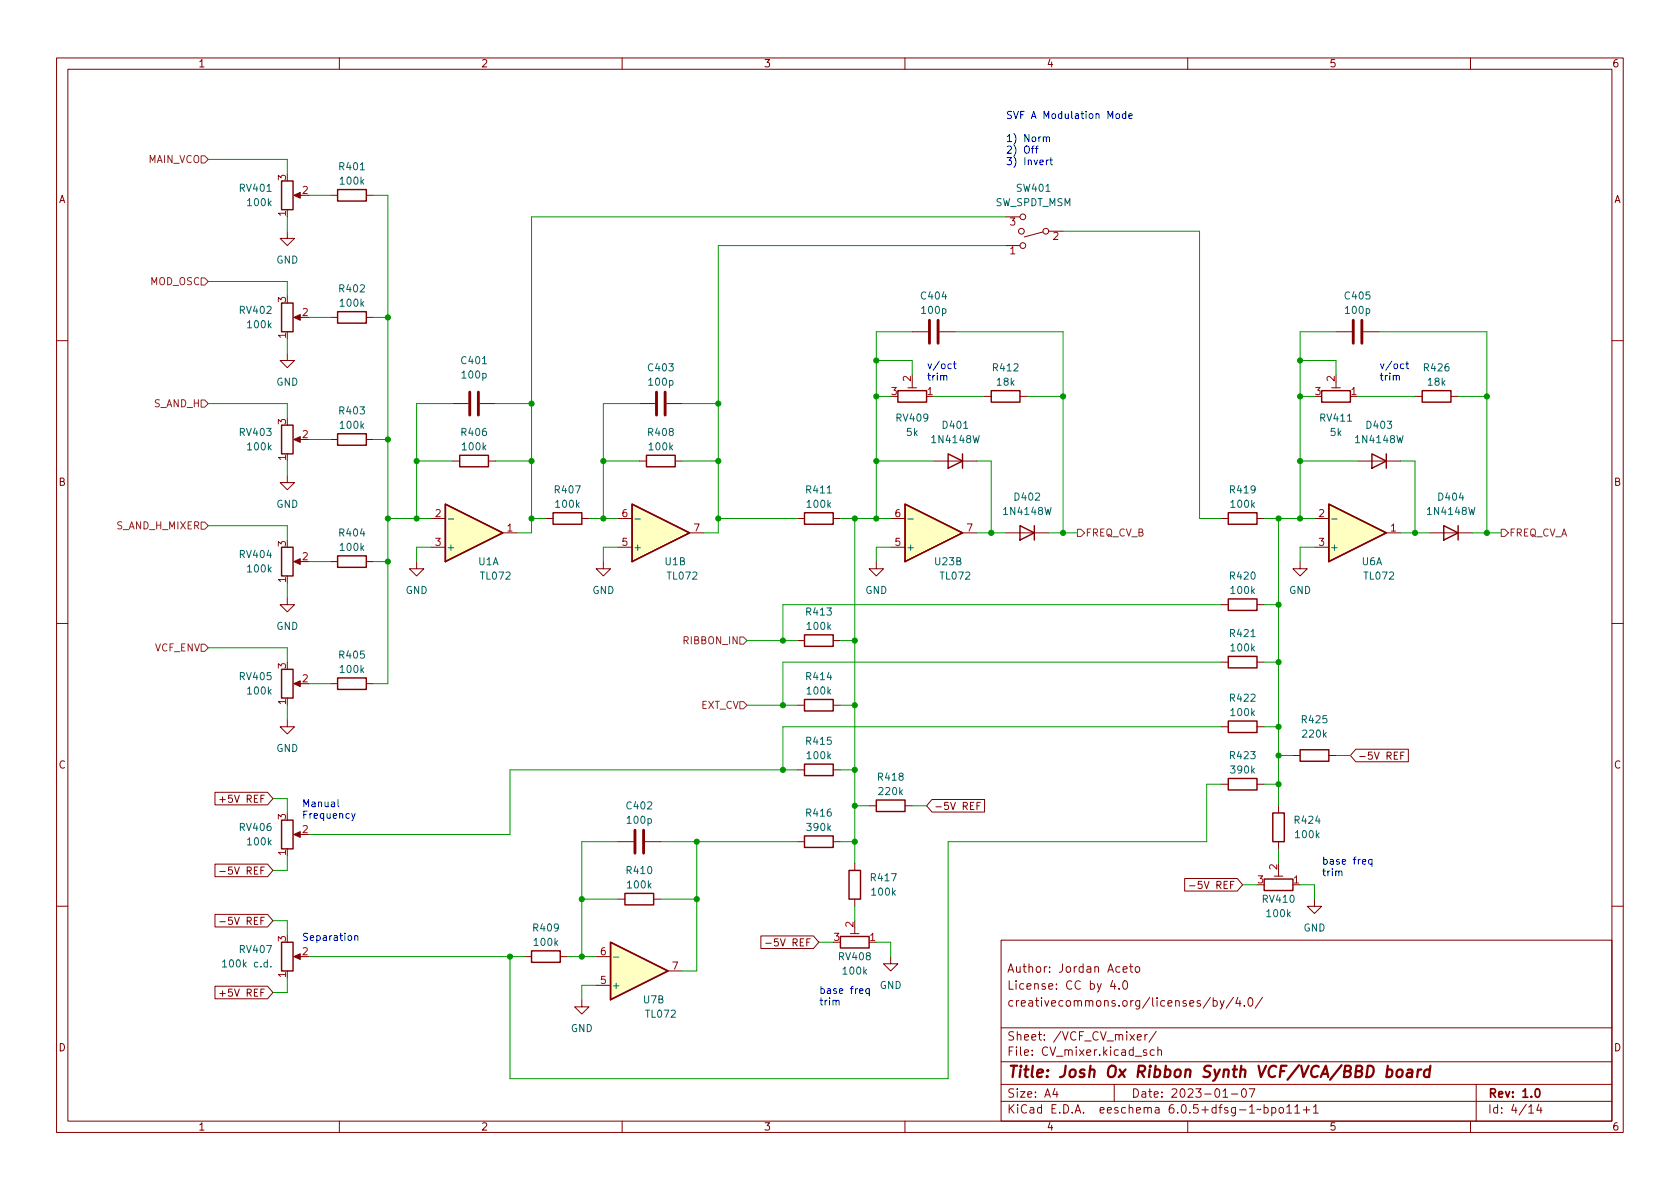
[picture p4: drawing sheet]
<svg xmlns="http://www.w3.org/2000/svg" width="297mm" height="210mm" viewBox="0 0 297 210" stroke-linecap="round" stroke-linejoin="round" font-family="sans-serif">
<g fill="none" stroke="#840000" stroke-width=".18">
<path d="M10 10.2h277v190.1h-277zM12 12.2h273v186.1h-273zM60 10.2v2M110 10.2v2M160 10.2v2M210 10.2v2M260 10.2v2M52.3 34.5h1M58.4 34.5h1.3M64.8 34.5h1.2M177.8 38.3h2.5M50.8 40.9v1.3h1.3l-1.3 1.2-1.3-1.2h1.3"/>
<path d="M52.3 56.1h1M58.4 56.1h1.3M64.8 56.1h1.2M161.3 58.7h2.8M166.1 58.7h2.8M177.8 43.4h2.5M184.4 41l-3.3 .9M185.4 40.9h2.6M236.2 58.7h2.8M241 58.7h2.8M10 60.2h2M50.8 62.5v1.2h1.3l-1.3 1.3-1.3-1.3h1.3"/>
<path d="M52.3 77.7h1M58.4 77.7h1.3M64.8 77.7h1.2M80 71.4h2.8M84.8 71.4h2.8M113 71.4h2.8M117.9 71.4h2.7M160.5 68.6h1.6M161.3 67.6v1M174 70.1h1.3M180.3 70.1h1.3M235.5 68.6h1.5"/>
<path d="M236.2 67.6v1M250.2 70.1h1.3M256.5 70.1h1.3M285 60.2h2M50.8 84.1v1.2h1.3l-1.3 1.3-1.3-1.3h1.3M52.3 99.3h1M58.4 99.3h1.3M64.8 99.3h1.2M73.7 99.3v1.3h1.2l-1.2 1.2-1.3-1.2h1.3M76.2 91.7h2.5M76.2 96.8h2.5M80 81.5h1.3"/>
<path d="M86.4 81.5h1.2M88.9 94.2h2.5M96.5 91.7h1.3M102.9 91.7h1.2M106.7 99.3v1.3h1.2l-1.2 1.2-1.3-1.2h1.3M109.2 91.7h2.6M109.2 96.8h2.6M113 81.5h1.3M119.4 81.5h1.2M121.9 94.2h2.6M141 91.7h1.2M147.3 91.7h1.3"/>
<path d="M154.9 99.3v1.3h1.3l-1.3 1.2-1.2-1.2h1.2M157.5 91.7h2.5M157.5 96.8h2.5M165.1 81.5h7.6M170.2 94.2h2.5M177.8 94.2h7.6M215.9 91.7h1.3M222.2 91.7h1.3M229.9 99.3v1.3h1.2l-1.2 1.2-1.3-1.2h1.3M232.4 91.7h2.5M232.4 96.8h2.5M240 81.5h7.6"/>
<path d="M245.1 94.2h2.5M252.7 94.2h7.6M10 110.2h2M50.8 105.7v1.2h1.3l-1.3 1.3-1.3-1.3h1.3M141 113.3h1.2M147.3 113.3h1.3M215.9 117.1h1.3M215.9 106.9h1.3M222.2 117.1h1.3M222.2 106.9h1.3M285 110.2h2M50.8 127.2v1.3h1.3l-1.3 1.3-1.3-1.3h1.3"/>
<path d="M52.3 120.9h1M58.4 120.9h1.3M64.8 120.9h1.2M141 136.1h1.2M141 124.7h1.2M147.3 136.1h1.3M147.3 124.7h1.3M215.9 138.7h1.3M215.9 128.5h1.3M222.2 138.7h1.3M222.2 128.5h1.3M228.6 133.6h1.3"/>
<path d="M234.9 133.6h1.3M239.7 132.5h9.3v2.2h-9.3l-.9-1.1zM247.7 133.6h.4M248.3 133h-.6v1.3M38 152.8h9.3l1 1.1-1 1.1h-9.3zM38 140.1h9.3l1 1.1-1 1.1h-9.3zM38.9 154.1h.9M38.9 141.4h.9M52.3 147.6h1M109.2 159h1.3M109.2 148.8h2.8M114 148.8h2.8"/>
<path d="M115.6 159h1.2M141 148.8h1.2M147.3 148.8h1.3M151.1 152.6v1.3M151.1 159v1.3M153.7 142.5h1.2M160 142.5h1.3M164.8 141.4h9.3v2.2h-9.3l-1-1.1zM172.7 142.5h.5M173.3 141.9h-.6v1.3M209.5 155.3h9.3l.9 1.2-.9 1.1h-9.3zM210.3 156.6h1"/>
<path d="M225.3 154.9h1.5M226.1 142.5v1.3M226.1 148.8v1.3M226.1 153.9v1M232.4 159v1.3h-1.3l1.3 1.2 1.3-1.2h-1.3M10 160.2h2M38 174.4h9.3l1 1.1-1 1.1h-9.3zM38 161.7h9.3l1 1.1-1 1.1h-9.3zM38.9 175.7h.9M38.9 163h.9M52.3 169.2h1M92.7 169.2h1.3"/>
<path d="M99.1 169.2h1.2M102.9 176.8v1.2h1.2l-1.2 1.3-1.3-1.3h1.3M105.4 169.2h2.5M105.4 174.2h2.5M118.1 171.7h2.5M134.5 165.5h9.3l1 1.1-1 1.1h-9.3zM135.4 166.8h1M150.4 165.1h1.5M151.1 164.1v1M157.5 169.2v1.2h-1.3l1.3 1.3 1.2-1.3h-1.2M177 166.3h108v32h-108zM196.7 173.4l-.3 1h.9"/>
<path d="M197.1 173.9v1M197.9 174.8v.1M198.6 171.4l.7-.1-.1-.3-.4-.1-.2 .2v.8h.6M198.6 173.6l.3-.2a.81 .81 0 0 1 .5 .7 .81 .81 0 0 1-.3 .8h-.1a.81 .81 0 0 1-.4-1.3zM199.7 170.9h.6M199.9 170.4v1.3l.4 .2M200.9 171l.3-.1 .3 .3v.4l-.3 .3h-.3l-.2-.3v-.4zM214 176.4l-1.3 1.9M214.5 177l.4-.1 .3 .3v.4l-.1 .3h-.6M214.5 176.4v1.5M215.7 176.9l.4 1M216.4 176.9l-.5 1.4-.2 .1"/>
<path d="M218.1 176.4l-1.3 1.9M218.9 176.4l-.4 1h.9M219.2 176.9v1M220 177.8v.1M220.8 176.6l.2-.2a.81 .81 0 0 1 .6 .7 .81 .81 0 0 1-.3 .8h-.2a.81 .81 0 0 1-.3-1.3zM223.2 176.4l-1.3 1.9M285 160.2h2M60 198.3v2M110 198.3v2M160 198.3v2M177 194.8h108M177 191.8h108"/>
<path d="M177 187.8h108M177 181.8h108M186.5 192.5l-.4 1h1M186.9 193v1M197 191.8v3M201.1 183.4l.7-.1-.1-.3-.4-.1-.2 .2v.8h.6M202.4 182.9v1M202.7 185.7l-.3-.1-.3 .2 .1 .3 .5 .1v.4h-.6M202.9 182.9l-.3 .1-.2 .2M204.1 185.7l-.5-.1-.2 .3v.4l.1 .3h.6M204.4 182.4l-1.3 1.9M204.7 185.8l.2-.2 .4 .1 .1 .9"/>
<path d="M204.7 185.1v1.5M210 198.3v2M216.2 194h.9M217.7 193.5h1.2M219.7 192.6l.2-.1a.81 .81 0 0 1 .5 .7 .81 .81 0 0 1-.3 .8h-.1a.81 .81 0 0 1-.6-.6 .81 .81 0 0 1 .3-.8zM220.9 192.5h1l-.7 1.5M223.5 195.9l.4-.1 .3 .3v.4l-.1 .3h-.6M223.5 195.3v1.5M224.9 195.9l.4-.1 .3 .3v.4l-.2 .3h-.5M224.9 195.8v1.5M226.3 195.9l.3-.1 .3 .3v.4l-.3 .3h-.3l-.2-.3v-.4zM227.5 195.8l.4-.5v1.5"/>
<path d="M227.5 196.8h.9M228.9 195.8l.5-.5v1.5M228.9 196.8h.9M230.4 196.3h1.2M231 195.7v1.1M232.2 195.8l.4-.5v1.5M232.2 196.8h.9M260 198.3v2M261 191.8v6.5M270.3 195.8l.4-.5v1.5M270.3 196.8h.9M272.1 195.3l-.4 1h.9"/>
<path d="M272.4 195.8v1"/>
<circle cx="180.8" cy="38.3" r=".51"/>
<circle cx="180.6" cy="40.9" r=".51"/>
<circle cx="180.8" cy="43.4" r=".51"/>
<circle cx="184.9" cy="40.9" r=".51"/>
</g>
<path d="M271.6 192.6l.2-.1a.82 .82 0 0 1 .6 .7 .82 .82 0 0 1-.3 .8h-.2a.81 .81 0 0 1-.6-.6 .81 .81 0 0 1 .3-.8z" fill="none" stroke="#840000" stroke-width=".3"/>
<path d="M245.3 189.2l.2-.1 .5 .1 .2 .3-.1 .6a.66 .66 0 0 1-1 .3M245.4 188.5l-.3 2M247.1 189.3a.52 .52 0 0 1 .5-.2 .52 .52 0 0 1 .4 .4l-.1 .6a.55 .55 0 0 1-.5 .4 .55 .55 0 0 1-.5-.4zM248.9 189.2l.2-.1 .6 .1-.1 1.3M249.7 189.6l-.7 .1a.4 .4 0 0 0-.3 .3 .4 .4 0 0 0 .2 .5l.7-.1M250.7 189.1l-.1 1.4M251.3 189.1l-.4 .1-.2 .3M252.8 189.2a.66 .66 0 0 0-1 .3v.6l.1 .3 .2 .1 .6-.1M252.9 188.5l-.2 2" fill="none" stroke="#840000" stroke-width=".4"/>
<g fill="none" stroke="#840000" stroke-width=".25">
<path d="M49.8 32h2v5.1h-2zM59.7 33.5h5.1v2.1h-5.1zM49.8 53.6h2v5.1h-2zM59.7 55.1h5.1v2h-5.1zM49.8 75.2h2v5.1h-2zM59.7 76.7h5.1v2h-5.1zM158.7 69.1h5.1v2h-5.1zM175.3 69.1h5v2h-5zM233.7 69.1h5.1v2h-5.1zM251.5 69.1h5v2h-5zM49.8 96.8h2v5h-2zM59.7 98.3h5.1v2h-5.1z"/>
<path d="M78.7 89.1l10.2 5.1-10.2 5.1zM81.3 80.5h5.1v2h-5.1zM97.8 90.7h5.1v2h-5.1zM111.8 89.1l10.1 5.1-10.1 5.1zM114.3 80.5h5.1v2h-5.1zM142.2 90.7h5.1v2h-5.1zM160 89.1l10.2 5.1-10.2 5.1zM167.6 80.3l2.6 1.2-2.6 1.3zM170.2 80.3v2.5M180.3 93l2.6 1.2-2.6 1.3zM182.9 93v2.5M217.2 90.7h5v2h-5z"/>
<path d="M234.9 89.1l10.2 5.1-10.2 5.1zM242.6 80.3l2.5 1.2-2.5 1.3zM245.1 80.3v2.5M255.3 93l2.5 1.2-2.5 1.3zM257.8 93v2.5M49.8 118.4h2v5h-2zM59.7 119.9h5.1v2h-5.1zM142.2 112.3h5.1v2h-5.1zM217.2 116.1h5v2h-5zM217.2 105.9h5v2h-5zM142.2 135.1h5.1v2.1h-5.1zM142.2 123.7h5.1v2h-5.1z"/>
<path d="M217.2 137.7h5v2h-5zM217.2 127.5h5v2h-5zM229.9 132.6h5v2h-5zM49.8 145h2v5.1h-2zM110.5 158h5.1v2h-5.1zM142.2 147.8h5.1v2.1h-5.1zM150.1 153.9h2v5.1h-2zM154.9 141.5h5.1v2h-5.1zM223.5 155.4h5.1v2.1h-5.1zM225 143.8h2.1v5h-2.1zM49.8 166.6h2v5.1h-2zM94 168.1h5.1v2.1h-5.1z"/>
<path d="M107.9 166.6l10.2 5.1-10.2 5.1zM148.6 165.6h5.1v2h-5.1z"/>
</g>
<g fill="#840000" stroke="#840000" stroke-width=".18">
<path d="M51.9 99.3l1.2-.5v1z"/>
<path d="M51.9 56.1l1.2-.5v1z"/>
<path d="M51.9 34.5l1.2-.5v1z"/>
<path d="M51.9 120.9l1.2-.5v1z"/>
<path d="M51.9 147.6l1.2-.5v1z"/>
<path d="M51.9 169.2l1.2-.5v1z"/>
<path d="M51.9 77.7l1.2-.5v1z"/>
</g>
<path d="M164.3 56.6v4.1M165.9 56.6v4.1M239.3 56.6v4.1M240.8 56.6v4.1M83.1 69.3v4.1M84.6 69.3v4.1M116.1 69.3v4.1M117.6 69.3v4.1M112.3 146.8v4.1M113.8 146.8v4.1" fill="none" stroke="#840000" stroke-width=".51"/>
<g fill="#ffffc2" stroke="#ffffc2" stroke-width=".18">
<path d="M78.7 89.1l10.2 5.1-10.2 5.1z"/>
<path d="M234.9 89.1l10.2 5.1-10.2 5.1z"/>
<path d="M111.8 89.1l10.1 5.1-10.1 5.1z"/>
<path d="M160 89.1l10.2 5.1-10.2 5.1z"/>
<path d="M107.9 166.6l10.2 5.1-10.2 5.1z"/>
</g>
<path d="M79.2 91.8h1M112.3 91.8h.9M160.5 91.8h1M235.5 91.8h.9M39.4 170.1l.3-.4v1.3M39.4 171h.7M47.9 170.9v.1M108.5 169.2h.9" fill="none" stroke="#006464" stroke-width=".18"/>
<path d="M35.6 27.6h.6l.6 .6-.6 .6h-.6zM35.6 49.1h.6l.6 .7-.6 .6h-.6zM35.6 70.7h.6l.6 .7-.6 .6h-.6zM35.6 92.3h.6l.6 .7-.6 .6h-.6zM190.5 93.6h.6l.7 .6-.7 .7h-.6zM265.4 93.6h.7l.6 .6-.6 .7h-.7zM35.6 113.9h.6l.6 .6-.6 .7h-.6zM130.8 112.6h.6l.7 .7-.7 .6h-.6zM130.8 124.1h.6l.7 .6-.7 .6h-.6z" fill="none" stroke="#725600" stroke-width=".18"/>
<g fill="none" stroke="#0000c2" stroke-width=".18">
<path d="M199 19.7v1.3M182.4 26.2h.4M182.8 25.8l-.3 .2v1.1M183.1 26.2h.5M183.6 25.8l-.3 .2v1.1M184.5 24.3l.1-.1 .4 .1v.7M185 24.4l.2-.2 .3 .1 .1 .7M185 28.3v.8M185.4 28.3l-.4 .2M185.6 28.3h.5M185.8 27.9v1.1l.3 .1M197.4 20.2l.3-.1 .3 .3v.3l-.3 .3-.3-.1-.1-.2z"/>
<path d="M199 20.2l-.3-.1-.3 .3 .2 .5h.4M199.6 20.5l.6-.1-.1-.2-.3-.1-.2 .2v.6h.5M166.9 66.6l.2-.2 .3 .1v.7M168.2 64.4l-.4-.1-.2 .3 .1 .5h.5M168.6 64.3h.4M168.7 63.9v1.1l.3 .2M246.9 66.6l.2-.2 .3 .1v.7M248.2 64.4l-.4-.1-.2 .3 .1 .5h.5M248.6 64.3h.5M248.8 63.9v1.1l.3 .2M59.8 141.4v1.1l.1 .2M62.2 143.9l.3 .8"/>
<path d="M62.8 143.9l-.4 1.1-.2 .1M236.7 154.2l.2-.2 .3 .1 .1 .8M242.6 152h-.4l-.2 .2 .1 .6h.5M242.6 152v1.2M62.7 165.6l.2-.1h.3l.1 .8M62.7 165.5v.8M147.8 177.1l.2-.2h.3l.1 .8M153.7 174.9l-.4-.1-.2 .3 .1 .5h.5M153.7 174.8v1.3"/>
</g>
<g fill="none" stroke="#009600" stroke-width=".18">
<path d="M36.8 28.2h14v2.5M50.8 38.3v2.6M54.6 34.5h3.8M66 34.5h2.6v86.4h-2.6M177.8 38.3h-83.8v55.9h-2.6M36.8 49.8h14v2.5M50.8 59.9v2.6M54.6 56.1h3.8M66 56.1h2.6M161.3 58.7h-6.4v33M168.9 58.7h19.1v35.5M177.8 43.4h-50.8v50.8h-2.5"/>
<path d="M188 40.9h24.1v50.8h3.8M236.2 58.7h-6.3v33M243.8 58.7h19.1v35.5M36.8 71.4h14v2.5M54.6 77.7h3.8M66 77.7h2.6M80 71.4h-6.3v20.3M87.6 71.4h6.4M113 71.4h-6.3v20.3M120.6 71.4h6.4M154.9 70.1h2.6M154.9 63.7h6.4v2.6"/>
<path d="M165.1 70.1h8.9M181.6 70.1h6.4M229.9 70.1h2.5M229.9 63.7h6.3v2.6M240 70.1h10.2M257.8 70.1h5.1M36.8 93h14v2.5M50.8 81.5v2.6M54.6 99.3h3.8M66 99.3h2.6M68.6 91.7h7.6M73.7 81.5h6.3"/>
<path d="M76.2 96.8h-2.5v2.5M87.6 81.5h6.4M94 91.7h2.5M104.1 91.7h5.1M106.7 81.5h6.3M109.2 96.8h-2.5v2.5M120.6 81.5h6.4M127 91.7h14M148.6 91.7h8.9M151.1 91.7v60.9M154.9 81.5h10.2M157.5 96.8h-2.6v2.5"/>
<path d="M172.7 81.5h2.6v12.7M172.7 94.2h5.1M185.4 94.2h5.1M223.5 91.7h8.9M226.1 91.7v50.8M229.9 81.5h10.1M232.4 96.8h-2.5v2.5M247.6 81.5h2.6v12.7M247.6 94.2h5.1M260.3 94.2h5.1M36.8 114.5h14v2.6M50.8 103.1v2.6"/>
<path d="M132.1 113.3h8.9M148.6 113.3h2.5M215.9 117.1h-77.5v7.6M215.9 106.9h-77.5v6.4M223.5 117.1h2.6M223.5 106.9h2.6M50.8 124.7v2.5M54.6 120.9h3.8M132.1 124.7h8.9M141 136.1h-50.8v11.5h-35.6M148.6 124.7h2.5M148.6 136.1h2.5"/>
<path d="M215.9 138.7h-2.5v10.1h-45.8v41.9h-77.4v-21.5M215.9 128.5h-77.5v7.6M223.5 128.5h2.6M223.5 138.7h2.6M226.1 133.6h2.5M236.2 133.6h2.6M48.3 141.2h2.5v2.6M50.8 151.4v2.5h-2.5M102.9 159h6.3M109.2 148.8h-6.3v20.4M116.8 148.8h24.2M116.8 159h6.4"/>
<path d="M123.2 148.8v22.9h-2.6M148.6 148.8h2.5M151.1 142.5h2.6M161.3 142.5h2.5M219.7 156.5h2.5M226.1 150.1v2.5M229.9 156.5h2.5v2.5M48.3 162.8h2.5v2.5M50.8 173v2.5h-2.5M54.6 169.2h38.1M100.3 169.2h5.1M105.4 174.2h-2.5v2.6"/>
<path d="M144.8 166.6h2.5M151.1 160.3v2.5M154.9 166.6h2.6v2.6"/>
</g>
<g fill="#009600" stroke="#009600" stroke-width=".18">
<circle cx="151.1" cy="148.8" r=".46"/>
<circle cx="151.1" cy="142.5" r=".46"/>
<circle cx="188" cy="94.2" r=".46"/>
<circle cx="226.1" cy="133.6" r=".46"/>
<circle cx="226.1" cy="138.7" r=".46"/>
<circle cx="226.1" cy="128.5" r=".46"/>
<circle cx="262.9" cy="70.1" r=".46"/>
<circle cx="226.1" cy="106.9" r=".46"/>
<circle cx="226.1" cy="117.1" r=".46"/>
<circle cx="250.2" cy="94.2" r=".46"/>
<circle cx="262.9" cy="94.2" r=".46"/>
<circle cx="229.9" cy="81.5" r=".46"/>
<circle cx="138.4" cy="136.1" r=".46"/>
<circle cx="138.4" cy="124.7" r=".46"/>
<circle cx="151.1" cy="136.1" r=".46"/>
<circle cx="151.1" cy="124.7" r=".46"/>
<circle cx="175.3" cy="94.2" r=".46"/>
<circle cx="229.9" cy="63.7" r=".46"/>
<circle cx="229.9" cy="70.1" r=".46"/>
<circle cx="226.1" cy="91.7" r=".46"/>
<circle cx="229.9" cy="91.7" r=".46"/>
<circle cx="188" cy="70.1" r=".46"/>
<circle cx="123.2" cy="159" r=".46"/>
<circle cx="123.2" cy="148.8" r=".46"/>
<circle cx="102.9" cy="169.2" r=".46"/>
<circle cx="102.9" cy="159" r=".46"/>
<circle cx="106.7" cy="81.5" r=".46"/>
<circle cx="68.6" cy="91.7" r=".46"/>
<circle cx="106.7" cy="91.7" r=".46"/>
<circle cx="94" cy="91.7" r=".46"/>
<circle cx="68.6" cy="99.3" r=".46"/>
<circle cx="73.7" cy="81.5" r=".46"/>
<circle cx="73.7" cy="91.7" r=".46"/>
<circle cx="151.1" cy="91.7" r=".46"/>
<circle cx="127" cy="91.7" r=".46"/>
<circle cx="154.9" cy="70.1" r=".46"/>
<circle cx="127" cy="71.4" r=".46"/>
<circle cx="154.9" cy="63.7" r=".46"/>
<circle cx="127" cy="81.5" r=".46"/>
<circle cx="154.9" cy="81.5" r=".46"/>
<circle cx="138.4" cy="113.3" r=".46"/>
<circle cx="154.9" cy="91.7" r=".46"/>
<circle cx="151.1" cy="113.3" r=".46"/>
<circle cx="94" cy="81.5" r=".46"/>
<circle cx="94" cy="71.4" r=".46"/>
<circle cx="68.6" cy="56.1" r=".46"/>
<circle cx="68.6" cy="77.7" r=".46"/>
<circle cx="90.2" cy="169.2" r=".46"/>
</g>
<text font-size="2.8" fill="#840000" x="178" y="190.6">Title: Josh Ox Ribbon Synth VCF/VCA/BBD board</text>
<g font-size="2.1" fill="#840000">
<text x="178" y="172">Author: Jordan Aceto</text>
<text x="178" y="178">creativecommons.org/licenses/by/4.0/</text>
<text x="178" y="175">License: CC by 4.0</text>
<text x="178" y="184">Sheet: /VCF_CV_mixer/</text>
<text x="178" y="186.7">File: CV_mixer.kicad_sch</text>
<text x="178" y="196.9">KiCad E.D.A. eeschema 6.0.5+dfsg-1~bpo11+1</text>
<text x="178" y="194.1">Size: A4</text>
<text x="200" y="194.1">Date: 2023-01-07</text>
<text x="263" y="194.1">Rev: 1.0</text>
<text x="263" y="196.9">Id: 4/14</text>
</g>
<g font-size="1.8" fill="#840000">
<text x="35" y="11.9">1</text>
<text x="85" y="11.9">2</text>
<text x="135" y="11.9">3</text>
<text x="185" y="11.9">4</text>
<text x="235" y="11.9">5</text>
<text x="285" y="11.9">6</text>
<text x="10.3" y="35.9">A</text>
<text x="285.3" y="35.9">A</text>
<text x="10.3" y="85.9">B</text>
<text x="285.3" y="85.9">B</text>
<text x="10.3" y="135.9">C</text>
<text x="240" y="134.3">-5V REF</text>
<text x="285.3" y="135.9">C</text>
<text x="39.8" y="141.9">+5V REF</text>
<text x="165.1" y="143.2">-5V REF</text>
<text x="40.2" y="154.6">-5V REF</text>
<text x="211.7" y="157.2">-5V REF</text>
<text x="40.2" y="163.5">-5V REF</text>
<text x="136.7" y="167.3">-5V REF</text>
<text x="39.8" y="176.2">+5V REF</text>
<text x="10.3" y="185.9">D</text>
<text x="285.3" y="185.9">D</text>
<text x="35" y="199.9">1</text>
<text x="85" y="199.9">2</text>
<text x="135" y="199.9">3</text>
<text x="185" y="199.9">4</text>
<text x="235" y="199.9">5</text>
<text x="285" y="199.9">6</text>
</g>
<g font-size="1.8" fill="#0000c2">
<text x="177.8" y="21">SVF A Modulation Mode</text>
<text x="177.8" y="25.1">1) Norm</text>
<text x="177.8" y="27.2">2) Off</text>
<text x="177.8" y="29.2">3) Invert</text>
<text x="163.8" y="65.3">v/oct</text>
<text x="243.8" y="65.3">v/oct</text>
<text x="163.8" y="67.3">trim</text>
<text x="243.8" y="67.3">trim</text>
<text x="53.3" y="142.7">Manual</text>
<text x="53.3" y="144.8">Frequency</text>
<text x="233.7" y="152.9">base freq</text>
<text x="233.7" y="154.9">trim</text>
<text x="53.3" y="166.4">Separation</text>
<text x="144.8" y="175.7">base freq</text>
<text x="144.8" y="177.8">trim</text>
</g>
<g font-size="1.8" fill="#725600">
<text x="26.1" y="28.8">MAIN_VCO</text>
<text x="26.5" y="50.4">MOD_OSC</text>
<text x="27.2" y="72">S_AND_H</text>
<text x="20.6" y="93.6">S_AND_H_MIXER</text>
<text x="191.9" y="94.9">FREQ_CV_B</text>
<text x="266.8" y="94.9">FREQ_CV_A</text>
<text x="121" y="113.9">RIBBON_IN</text>
<text x="27.3" y="115.2">VCF_ENV</text>
<text x="123.8" y="125.3">EXT_CV</text>
</g>
<g font-size="1.8" fill="#006464">
<text x="42.5" y="33.9">RV401</text>
<text x="60.1" y="30.1">R401</text>
<text x="60.3" y="32.6">100k</text>
<text x="179.9" y="33.9">SW401</text>
<text x="43.9" y="36.4">100k</text>
<text x="175.9" y="36.4">SW_SPDT_MSM</text>
<text x="48.8" y="46.6">GND</text>
<text x="60.1" y="51.7">R402</text>
<text x="163" y="53">C404</text>
<text x="237.9" y="53">C405</text>
<text x="42.5" y="55.5">RV402</text>
<text x="43.9" y="58">100k</text>
<text x="60.3" y="54.2">100k</text>
<text x="163.1" y="55.5">100p</text>
<text x="238" y="55.5">100p</text>
<text x="81.7" y="64.4">C401</text>
<text x="114.7" y="65.7">C403</text>
<text x="175.7" y="65.7">R412</text>
<text x="251.9" y="65.7">R426</text>
<text x="48.8" y="68.2">GND</text>
<text x="81.8" y="66.9">100p</text>
<text x="114.8" y="68.2">100p</text>
<text x="176.3" y="68.2">18k</text>
<text x="252.5" y="68.2">18k</text>
<text x="42.5" y="77.1">RV403</text>
<text x="60.1" y="73.3">R403</text>
<text x="60.3" y="75.8">100k</text>
<text x="81.7" y="77.1">R406</text>
<text x="114.7" y="77.1">R408</text>
<text x="158.6" y="74.5">RV409</text>
<text x="160.3" y="77.1">5k</text>
<text x="166.8" y="75.8">D401</text>
<text x="233.5" y="74.5">RV411</text>
<text x="235.2" y="77.1">5k</text>
<text x="241.7" y="75.8">D403</text>
<text x="43.9" y="79.6">100k</text>
<text x="81.9" y="79.6">100k</text>
<text x="114.9" y="79.6">100k</text>
<text x="165" y="78.4">1N4148W</text>
<text x="239.9" y="78.4">1N4148W</text>
<text x="48.8" y="89.8">GND</text>
<text x="98.2" y="87.2">R407</text>
<text x="98.4" y="89.8">100k</text>
<text x="142.7" y="87.2">R411</text>
<text x="142.8" y="89.8">100k</text>
<text x="179.5" y="88.5">D402</text>
<text x="217.6" y="87.2">R419</text>
<text x="217.7" y="89.8">100k</text>
<text x="254.4" y="88.5">D404</text>
<text x="60.1" y="94.9">R404</text>
<text x="177.7" y="91.1">1N4148W</text>
<text x="252.6" y="91.1">1N4148W</text>
<text x="42.5" y="98.7">RV404</text>
<text x="43.9" y="101.2">100k</text>
<text x="60.3" y="97.4">100k</text>
<text x="78.9" y="97.4">+</text>
<text x="84.6" y="99.9">U1A</text>
<text x="111.9" y="97.4">+</text>
<text x="117.6" y="99.9">U1B</text>
<text x="160.1" y="97.4">+</text>
<text x="165.4" y="99.9">U23B</text>
<text x="235.1" y="97.4">+</text>
<text x="240.8" y="99.9">U6A</text>
<text x="71.7" y="105">GND</text>
<text x="85.1" y="102.5">TL072</text>
<text x="104.7" y="105">GND</text>
<text x="118.1" y="102.5">TL072</text>
<text x="153" y="105">GND</text>
<text x="166.4" y="102.5">TL072</text>
<text x="217.6" y="102.5">R420</text>
<text x="217.7" y="105">100k</text>
<text x="227.9" y="105">GND</text>
<text x="241.3" y="102.5">TL072</text>
<text x="48.8" y="111.4">GND</text>
<text x="142.7" y="108.8">R413</text>
<text x="142.8" y="111.4">100k</text>
<text x="217.6" y="112.6">R421</text>
<text x="60.1" y="116.5">R405</text>
<text x="60.3" y="119">100k</text>
<text x="217.7" y="115.2">100k</text>
<text x="42.5" y="120.3">RV405</text>
<text x="43.9" y="122.8">100k</text>
<text x="142.7" y="120.3">R414</text>
<text x="142.8" y="122.8">100k</text>
<text x="217.6" y="124.1">R422</text>
<text x="142.7" y="131.7">R415</text>
<text x="217.7" y="126.6">100k</text>
<text x="230.3" y="127.9">R425</text>
<text x="230.4" y="130.4">220k</text>
<text x="48.8" y="133">GND</text>
<text x="142.8" y="134.2">100k</text>
<text x="217.6" y="134.2">R423</text>
<text x="217.7" y="136.8">390k</text>
<text x="110.9" y="143.1">C402</text>
<text x="155.4" y="138">R418</text>
<text x="155.5" y="140.6">220k</text>
<text x="42.5" y="146.9">RV406</text>
<text x="43.9" y="149.5">100k</text>
<text x="111" y="145.7">100p</text>
<text x="142.7" y="144.4">R416</text>
<text x="142.8" y="146.9">390k</text>
<text x="229" y="145.7">R424</text>
<text x="229.2" y="148.2">100k</text>
<text x="110.9" y="154.6">R410</text>
<text x="154.1" y="155.8">R417</text>
<text x="111.1" y="157.1">100k</text>
<text x="154.2" y="158.4">100k</text>
<text x="223.4" y="159.6">RV410</text>
<text x="94.4" y="164.7">R409</text>
<text x="94.6" y="167.3">100k</text>
<text x="224.1" y="162.2">100k</text>
<text x="230.4" y="164.7">GND</text>
<text x="39.9" y="171.1">100k c.d.</text>
<text x="42.5" y="168.5">RV407</text>
<text x="148.4" y="169.8">RV408</text>
<text x="149.2" y="172.3">100k</text>
<text x="108.1" y="174.9">+</text>
<text x="113.8" y="177.4">U7B</text>
<text x="114.3" y="180">TL072</text>
<text x="155.5" y="174.9">GND</text>
<text x="100.9" y="182.5">GND</text>
</g>
<g font-size="1.8" fill="#a90000">
<text x="50.5" y="31.9" transform="rotate(-90 50.5 31.9)">3</text>
<text x="53.5" y="34.3">2</text>
<text x="50.5" y="38.2" transform="rotate(-90 50.5 38.2)">1</text>
<text x="178.6" y="39.9">3</text>
<text x="178.6" y="45">1</text>
<text x="186.2" y="42.4">2</text>
<text x="50.5" y="53.4" transform="rotate(-90 50.5 53.4)">3</text>
<text x="50.5" y="59.8" transform="rotate(-90 50.5 59.8)">1</text>
<text x="53.5" y="55.9">2</text>
<text x="157.6" y="69.8">3</text>
<text x="161" y="67.4" transform="rotate(-90 161 67.4)">2</text>
<text x="164" y="69.8">1</text>
<text x="232.6" y="69.8">3</text>
<text x="236" y="67.4" transform="rotate(-90 236 67.4)">2</text>
<text x="238.9" y="69.8">1</text>
<text x="50.5" y="75" transform="rotate(-90 50.5 75)">3</text>
<text x="53.5" y="77.5">2</text>
<text x="50.5" y="81.4" transform="rotate(-90 50.5 81.4)">1</text>
<text x="77" y="91.4">2</text>
<text x="89.7" y="94">1</text>
<text x="110" y="91.4">6</text>
<text x="122.7" y="94">7</text>
<text x="158.3" y="91.4">6</text>
<text x="171" y="94">7</text>
<text x="233.2" y="91.4">2</text>
<text x="245.9" y="94">1</text>
<text x="50.5" y="96.6" transform="rotate(-90 50.5 96.6)">3</text>
<text x="53.5" y="99.1">2</text>
<text x="77" y="96.5">3</text>
<text x="110" y="96.5">5</text>
<text x="158.3" y="96.5">5</text>
<text x="233.2" y="96.5">3</text>
<text x="50.5" y="103" transform="rotate(-90 50.5 103)">1</text>
<text x="50.5" y="118.2" transform="rotate(-90 50.5 118.2)">3</text>
<text x="50.5" y="124.6" transform="rotate(-90 50.5 124.6)">1</text>
<text x="53.5" y="120.6">2</text>
<text x="50.5" y="144.9" transform="rotate(-90 50.5 144.9)">3</text>
<text x="53.5" y="147.3">2</text>
<text x="50.5" y="151.2" transform="rotate(-90 50.5 151.2)">1</text>
<text x="225.8" y="153.8" transform="rotate(-90 225.8 153.8)">2</text>
<text x="222.4" y="156.2">3</text>
<text x="228.7" y="156.2">1</text>
<text x="50.5" y="166.5" transform="rotate(-90 50.5 166.5)">3</text>
<text x="147.5" y="166.4">3</text>
<text x="150.9" y="163.9" transform="rotate(-90 150.9 163.9)">2</text>
<text x="153.8" y="166.4">1</text>
<text x="50.5" y="172.8" transform="rotate(-90 50.5 172.8)">1</text>
<text x="53.5" y="168.9">2</text>
<text x="106.2" y="174">5</text>
<text x="106.2" y="168.9">6</text>
<text x="118.9" y="171.4">7</text>
</g>
</svg>
